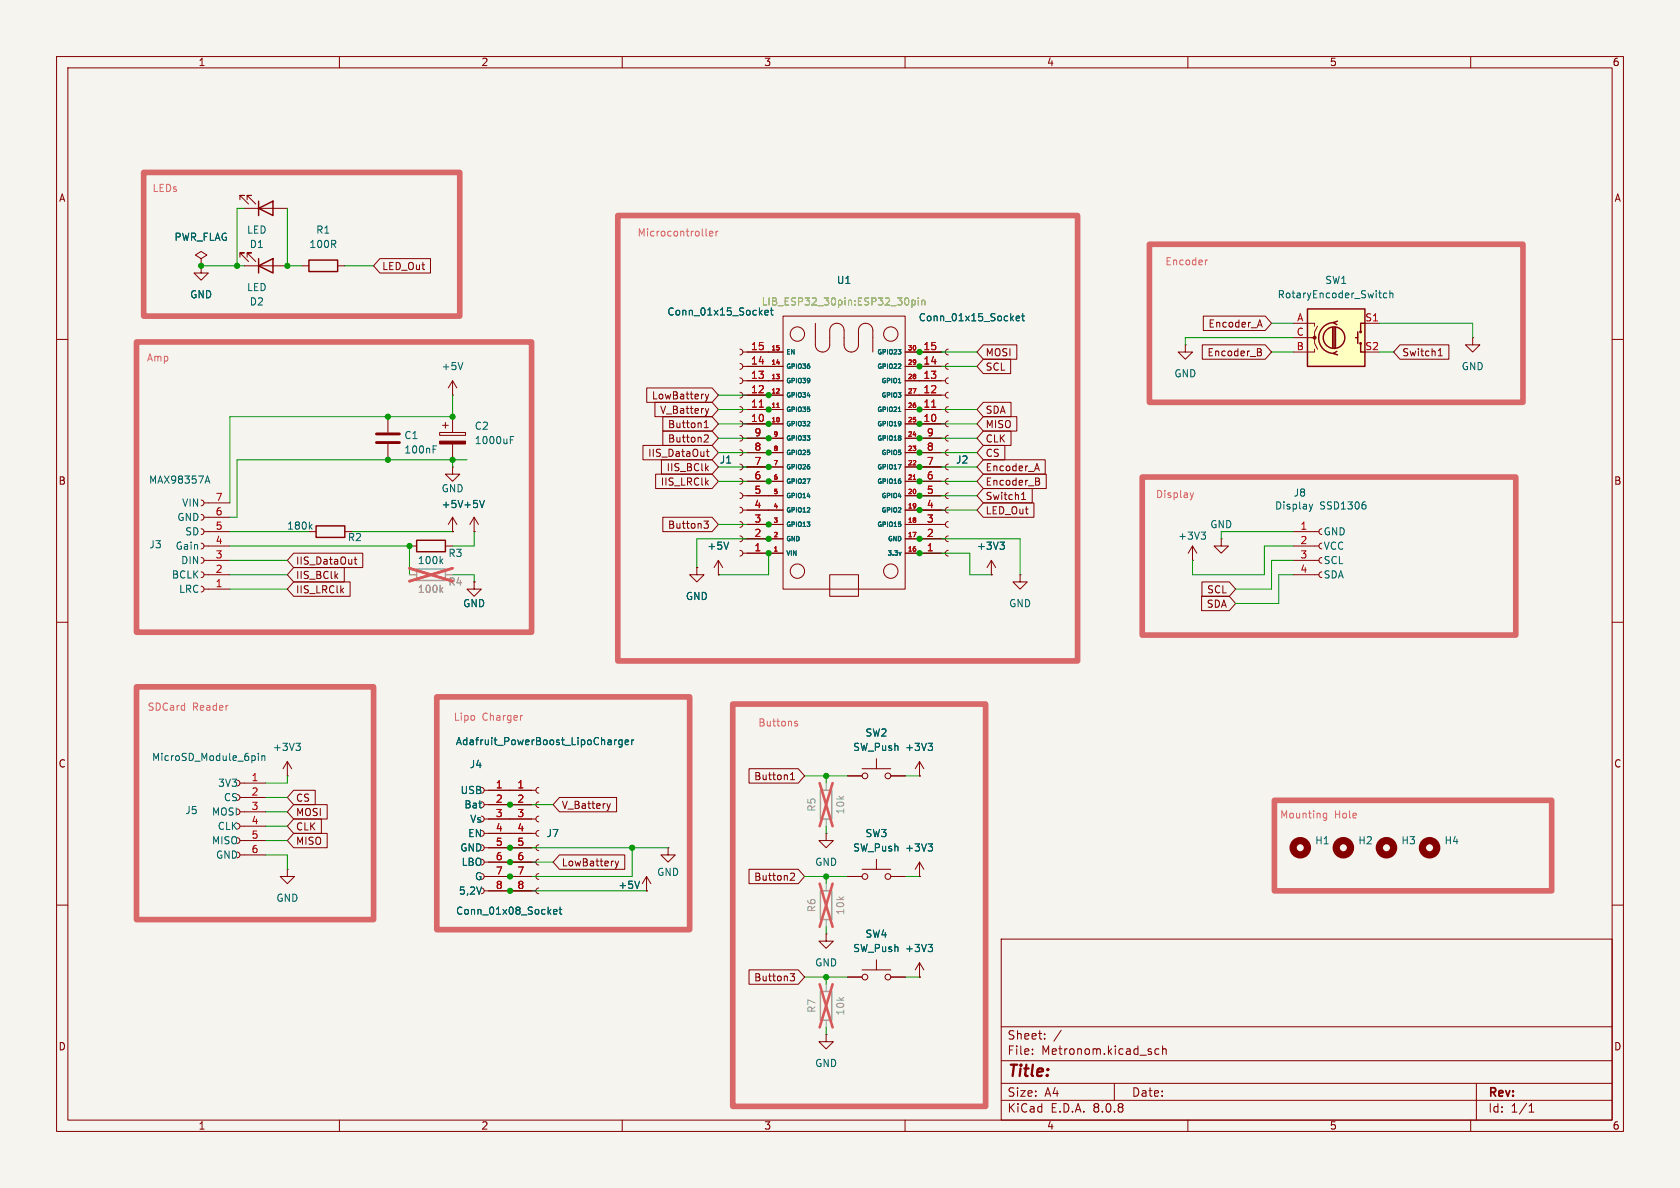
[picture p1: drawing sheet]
<svg xmlns="http://www.w3.org/2000/svg" width="297mm" height="210mm" viewBox="0 0 297 210" stroke-linecap="round" stroke-linejoin="round" font-family="sans-serif">
<path d="M0 0h297v210h-297z" fill="#f5f4ef" stroke="#f5f4ef" stroke-width=".18"/>
<g fill="none" stroke="#840000" stroke-width=".18">
<path d="M10 10h277v190h-277zM12 12h273v186h-273zM60 10v2M110 10v2M160 10v2M210 10v2M260 10v2M260.3 59.7v1.3h1.3l-1.3 1.2-1.2-1.2h1.2M260.3 59.7h.1M10 60h2M209.5 61v1.2h1.3l-1.3 1.3-1.2-1.3h1.2M209.5 61h.1"/>
<path d="M285 60h2M210.8 99.1h.1M210.8 96.5l-.7 1.3M210.8 96.5v2.6M210.8 96.5l.8 1.3M215.9 95.3v1.2h1.3l-1.3 1.3-1.3-1.3h1.3M215.9 95.3h.1M228.6 99.1h4.6M228.6 96.5h4.6M228.6 94h4.6M233.7 98.6l-.4 .1-.1 .4 .1 .3 .4 .2M233.7 96l-.4 .2-.1 .3 .1 .4 .4 .1"/>
<path d="M233.7 93.5l-.4 .1-.1 .4 .1 .3 .4 .2M10 110h2M180.3 101.6v1.3h1.3l-1.3 1.2-1.2-1.2h1.2M180.3 101.6h.1M228.6 101.6h4.6M233.7 101.1l-.4 .1-.1 .4 .1 .4 .4 .1M285 110h2M41.9 137.9l.4 .2 .1 .3-.1 .4-.4 .1M42.4 138.4h4.6M50.8 137.2h.1M50.8 134.6l-.8 1.3M50.8 134.6v2.6"/>
<path d="M50.8 134.6l.8 1.3M41.9 143l.4 .2 .1 .3-.1 .4-.4 .1M42.4 151.1h4.6M42.4 148.6h4.6M42.4 146.1h4.6M42.4 143.5h4.6M42.4 141h4.6M50.8 153.7v1.2h1.3l-1.3 1.3-1.3-1.3h1.3M50.8 153.7h.1M10 160h2M177 166h108v32h-108zM285 160h2"/>
<path d="M60 198v2M110 198v2M160 198v2M177 194.5h108M177 191.5h108M177 187.5h108M177 181.5h108M182.5 186.3v.1M182.5 185.5v.1M184.7 183.6v.1M184.7 182.8v.1M187.6 182.1l-1.3 2"/>
<path d="M197 191.5v3M204.9 185.5l-.4-.1-.3 .3v.4l.1 .2h.6M205.5 185.5l.2-.1 .4 .1 .1 .9M205.5 184.9v1.5M210 198v2M260 198v2M261 191.5v6.5M270.3 196.6h.9M270.3 195.5l.4-.4v1.5"/>
</g>
<path d="M145 139.7h2.1v5.1h-2.1z" fill="none" stroke="#9c9b98" stroke-width=".25"/>
<path d="M146 138.4v1.3M146 144.8v1.3" fill="none" stroke="#9c9b98" stroke-width=".18"/>
<path d="M144.9 138.4l2.3 7.7M147.2 138.4l-2.3 7.7" fill="none" stroke="#e65255" stroke-width=".46"/>
<path d="M212.3 94.1h.8l-.4 .4M212.9 94.5l.2 .3v.3l-.2 .2M231.5 89.1l.3 .9M231.8 90l-.2 .3M232.1 89.1l-.3 .9M241.4 89.3l.1 .1-.1 .5M45.7 133.2v.1M45.7 133.6v.8M46.3 133.6v.8M46.3 133.7l.2-.1 .3 .1v.7M52.3 131.4h.8l-.4 .5M52.9 131.9l.2 .2v.3l-.2 .3" fill="none" stroke="#006464" stroke-width=".18"/>
<path d="M231.1 54.6h10.2v10.2h-10.2z" fill="#ffffc2"/>
<g fill="none" stroke="#840000" stroke-width=".25">
<path d="M45.7 36.8l2.6-1.2v2.5zM45.7 35.6v2.5M45.7 47l2.6-1.3v2.6zM45.7 45.7v2.6M54.6 46h5.1v2h-5.1zM231.1 54.6h10.2v10.2h-10.2zM235.6 57.9v3.6M235.8 57a2.73 2.73 0 0 0-2.7 2.7 2.73 2.73 0 0 0 2.7 2.8M235.8 57.9v3.6M236.1 57.9v3.6M236.5 56.8l-.8 .2 .6 .4M239.6 59.7h.4"/>
<path d="M240 58.7v2M241.3 57.2h-.8v1.5M236.3 62.1l-.6 .4 .8 .2M240.5 60.7v1.5h.8M55.9 93h5.1v2h-5.1zM73.7 95.5h5v2h-5z"/>
<circle cx="235.8" cy="59.7" r="1.9"/>
<circle cx="240.5" cy="58.7" r=".13"/>
<circle cx="240.5" cy="60.7" r=".13"/>
</g>
<g fill="#840000" stroke="#840000" stroke-width=".18">
<path d="M77.7 78h4.6v.5h-4.6z"/>
<circle cx="232.4" cy="59.7" r=".25"/>
</g>
<g fill="none" stroke="#840000" stroke-width=".18">
<path d="M42.4 35.3v-.8h.8h-.8l1.5 1.6M43.2 36.8h7.6M43.7 35.3v-.8h.7h-.7l1.5 1.6M35.6 45.7l1-.6-1-.6-1.1 .6 1.1 .6v1.3M35.6 47h.1M35.6 47v1.3h1.2l-1.2 1.2-1.3-1.2h1.3M42.4 45.5v-.8h.8h-.8l1.5 1.5M43.2 47h7.6M43.7 45.5v-.8h.7h-.7l1.5 1.5M53.3 47h1.3M59.7 47h1.3M67.2 45.7h8.9v2.6h-8.9l-1.2-1.3z"/>
<path d="M138.4 55.9h21.6v48.2h-21.6zM144.1 57.2v3.8a1.27 1.27 0 0 0 1.3 1.2 1.27 1.27 0 0 0 1.3-1.2M147.9 57.1a1.28 1.28 0 0 0-1.2 1.3v2.6M148 57.1a1.27 1.27 0 0 1 1.2 1.3v2.6a1.27 1.27 0 0 0 1.3 1.2 1.27 1.27 0 0 0 1.3-1.2M153 57.1a1.28 1.28 0 0 0-1.2 1.3v2.6M153 57.1a1.27 1.27 0 0 1 1.3 1.3v3.8M212.7 55.9h11l1.1 1.3-1.1 1.2h-11zM222.4 57.5h.6M222.7 56.6l.4 1.2M228.6 57.2h3.8v.5M228.6 59.7h3.8v1l.5 1M232.9 57.7l-.5 1v1h-.5"/>
<path d="M241.3 57.2h2.5M68.6 73.7v2.8M68.6 78.5v2.8M77.7 76.5h4.6v.5h-4.6zM78.2 75.2h1M78.7 74.7v1M80 69.9h.1M80 67.3v2.6M80 73.7v2.8M80 78.5v2.8M80 67.3l-.8 1.3M80 67.3l.8 1.3"/>
<path d="M113.7 78.7h12.2l1.1 1.3-1.1 1.3h-12.2zM114.3 68.6h11.6l1.1 1.3-1.1 1.2h-11.6zM115.8 71.1h10.1l1.1 1.3-1.1 1.3h-10.1zM117.2 73.7h8.7l1.1 1.2-1.1 1.3h-8.7zM117.2 76.2h8.7l1.1 1.3-1.1 1.2h-8.7zM124.5 75.6h.7M124.5 74.7l.4-.4v1.3M124.6 76.9h.4l.2 .3-.8 .9h.8M124.7 72.2l.3 .9M124.7 69.7l.3 .8M124.9 79.8h.4M125 73.1l-.1 .3"/>
<path d="M125 70.5l-.3 .4M125 79.4v1.1l.3 .2M125.3 72.2l-.3 .9M125.3 69.7l-.3 .8M130.8 61.7l.4 .2 .1 .3-.1 .4-.4 .1M130.8 64.3l.4 .1 .1 .4-.1 .3-.4 .2M130.8 66.8l.4 .2 .1 .3-.1 .4-.4 .1M130.8 69.3l.4 .2 .1 .4-.1 .3-.4 .2M130.8 71.9l.4 .1 .1 .4-.1 .3-.4 .2M130.8 74.4l.4 .2 .1 .3-.1 .4-.4 .1M130.8 77l.4 .1 .1 .4-.1 .3-.4 .2M130.8 79.5l.4 .2 .1 .3-.1 .4-.4 .1"/>
<path d="M131.3 62.2h7.1M131.3 64.8h7.1M131.3 67.3h7.1M131.3 69.9h7.1M131.3 72.4h7.1M131.3 74.9h7.1M131.3 77.5h7.1M160 62.2h7.1M160 64.8h7.1M160 67.3h7.1M160 69.9h7.1M160 72.4h7.1"/>
<path d="M160 74.9h7.1M160 77.5h7.1M167.6 61.7l-.3 .2-.2 .3 .2 .4 .3 .1M167.6 64.3l-.3 .1-.2 .4 .2 .3 .3 .2M167.6 66.8l-.3 .2-.2 .3 .2 .4 .3 .1M167.6 69.3l-.3 .2-.2 .4 .2 .3 .3 .2M167.6 71.9l-.3 .1-.2 .4 .2 .3 .3 .2M167.6 74.4l-.3 .2-.2 .3 .2 .4 .3 .1M167.6 77l-.3 .1-.2 .4 .2 .3 .3 .2M167.6 79.5l-.3 .2-.2 .3 .2 .4 .3 .1M173.8 63.5h4.9v2.5h-4.9l-1.1-1.2zM173.8 71.1h4.9v2.6h-4.9l-1.1-1.3z"/>
<path d="M173.8 61h6v2.5h-6l-1.1-1.3zM173.8 78.7h3.8v2.6h-3.8l-1.1-1.3zM173.8 76.2h4.9v2.5h-4.9l-1.1-1.2zM173.8 73.7h6v2.5h-6l-1.1-1.3zM212.5 61h11.2l1.1 1.2-1.1 1.3h-11.2zM222.3 62.2h.4M222.3 61.6l.6 .2 .1 .2-.3 .2M222.7 62.2l.3 .3v.3l-.7 .1M232.4 61.7v.5h-3.8M247.5 61h8.6v2.5h-8.6l-1.1-1.3zM254.3 62.9h.7M254.3 62l.3-.4v1.3"/>
<path d="M35.6 88.4l.3 .1 .2 .4-.2 .4-.3 .1M35.6 90.9l.3 .2 .2 .3-.2 .4-.3 .1M35.6 93.5l.3 .1 .2 .4-.2 .3-.3 .2M35.6 96l.3 .2 .2 .3-.2 .4-.3 .1M35.6 98.6l.3 .1 .2 .4-.2 .3-.3 .2M36.1 88.9h4.5M36.1 91.4h4.5M36.1 94h4.5M36.1 96.5h4.5M36.1 99.1h4.5M51.9 97.8h12.2v2.5h-12.2l-1.1-1.2zM54.6 94h1.3"/>
<path d="M62.6 98.9h.5M62.8 98.5v1l.3 .2M72.4 96.5h1.3M78.7 96.5h1.3M80 82.6v1.2h1.3l-1.3 1.3-1.3-1.3h1.3M80 82.6h.1M80 94h.1M80 91.4v2.6M80 91.4l-.8 1.3M80 91.4l.8 1.3M83.8 94h.1M83.8 91.4l-.7 1.3"/>
<path d="M83.8 91.4v2.6M83.8 91.4l.8 1.3M115.9 83.8h10l1.1 1.3-1.1 1.3h-10zM116.9 81.3h9l1.1 1.3-1.1 1.2h-9zM117.2 91.4h8.7l1.1 1.3-1.1 1.3h-8.7zM124.4 92.1h.8l-.4 .5 .4 .1v.4l-.2 .3h-.4M127 99.1l-.8 1.2M127 99.1v2.5M127 99.1l.8 1.2M130.8 82l.4 .2 .1 .4-.1 .3-.4 .2M130.8 84.6l.4 .1 .1 .4-.1 .3-.4 .2M130.8 87.1l.4 .2 .1 .3-.1 .4-.4 .1"/>
<path d="M130.8 89.7l.4 .1 .1 .4-.1 .3-.4 .2M130.8 92.2l.4 .2 .1 .3-.1 .4-.4 .1M130.8 94.7l.4 .2 .1 .4-.1 .3-.4 .2M130.8 97.3l.4 .1 .1 .4-.1 .3-.4 .2M131.3 80h7.1M131.3 82.6h7.1M131.3 85.1h7.1M131.3 87.6h7.1M131.3 90.2h7.1M131.3 92.7h7.1M131.3 95.3h7.1M131.3 97.8h7.1"/>
<path d="M160 80h7.1M160 82.6h7.1M160 85.1h7.1M160 87.6h7.1M160 90.2h7.1M160 92.7h7.1M160 95.3h7.1M160 97.8h7.1M167.6 82l-.3 .2-.2 .4 .2 .3 .3 .2M167.6 84.6l-.3 .1-.2 .4 .2 .3 .3 .2M167.6 87.1l-.3 .2-.2 .3 .2 .4 .3 .1M167.6 89.7l-.3 .1-.2 .4 .2 .3 .3 .2"/>
<path d="M167.6 92.2l-.3 .2-.2 .3 .2 .4 .3 .1M167.6 94.7l-.3 .2-.2 .4 .2 .3 .3 .2M167.6 97.3l-.3 .1-.2 .4 .2 .3 .3 .2M173.8 83.8h11.2v2.6h-11.2l-1.1-1.3zM173.8 86.4h8.7v2.5h-8.7l-1.1-1.3zM173.8 88.9h9v2.5h-9l-1.1-1.2zM173.8 81.3h11v2.5h-11l-1.1-1.2zM175.3 99.1l-.8 1.2M175.3 99.1v2.5M175.3 99.1l.7 1.2M180.6 88.3h.7M180.6 87.4l.4-.4v1.3"/>
<path d="M183 82.9h.6M183.1 85.1h.4M183.1 84.5l.6 .1v.3l-.2 .2M183.3 82l.4 1.2M183.5 85.1l.3 .2-.1 .3-.6 .2M35.6 101.1l.3 .1 .2 .4-.2 .4-.3 .1M35.6 103.6l.3 .2 .2 .3-.2 .4-.3 .1M36.1 101.6h4.5M36.1 104.1h4.5M51.9 102.9h10v2.5h-10l-1.1-1.3zM51.9 100.3h9v2.6h-9l-1.1-1.3zM83.8 102.9v1.2h1.3l-1.3 1.3-1.3-1.3h1.3"/>
<path d="M83.8 102.9h.1M123.2 100.3v1.3h1.3l-1.3 1.3-1.3-1.3h1.3M123.2 100.3h.1M127 101.6h.1M146.7 101.6h5.1v3.8h-5.1zM175.3 101.6h.1M212.4 105.4h4.9l1.1 1.3-1.1 1.3h-4.9zM212.5 102.9h4.8l1.1 1.2-1.1 1.3h-4.8zM51.9 139.7h3.8v2.5h-3.8l-1.1-1.2zM85.1 139.2l.3 .1 .2 .4-.2 .4-.3 .1M85.6 139.7h9.1M95.2 139.2l-.3 .1-.2 .4 .2 .4 .3 .1"/>
<path d="M132.4 135.9h8.7l1.1 1.3-1.1 1.2h-8.7zM139.7 137.8h.8M139.7 136.9l.4-.3v1.2M149.9 137.2h2.5M152.4 135.9h5.1M154.9 134.1v1.8M157.5 137.2h2.5M162.6 137.2h.1M162.6 134.6v2.6M162.6 134.6l-.8 1.3M162.6 134.6l.7 1.3M51.9 144.8h4.9v2.5h-4.9l-1.1-1.2z"/>
<path d="M51.9 147.3h5.9v2.6h-5.9l-1.1-1.3zM51.9 142.2h5.9v2.6h-5.9l-1.1-1.3zM85.1 157l.3 .1 .2 .4-.2 .3-.3 .2M85.1 141.7l.3 .2 .2 .3-.2 .4-.3 .1M85.6 154.9h9.1M85.6 157.5h9.1M85.6 152.4h9.1M85.6 149.9h9.1M85.6 147.3h9.1M85.6 144.8h9.1M85.6 142.2h9.1M95.2 157l-.3 .1-.2 .4 .2 .3 .3 .2"/>
<path d="M95.2 154.4l-.3 .2-.2 .3 .2 .4 .3 .1M95.2 151.9l-.3 .1-.2 .4 .2 .4 .3 .1M95.2 149.4l-.3 .1-.2 .4 .2 .3 .3 .2M95.2 146.8l-.3 .2-.2 .3 .2 .4 .3 .1M95.2 144.3l-.3 .1-.2 .4 .2 .3 .3 .2M95.2 141.7l-.3 .2-.2 .3 .2 .4 .3 .1M98.9 141h10.1v2.5h-10.1l-1.1-1.3zM98.9 151.1h11.6v2.6h-11.6l-1.1-1.3zM107.3 142.1l.3 .8M107.6 142.9l-.1 .3M107.9 142.1l-.3 .8M108.8 152.2l.3 .9"/>
<path d="M109.1 153.1l-.3 .4M109.4 152.2l-.3 .9M114.3 157.5h.1M114.3 154.9l-.8 1.3M114.3 154.9v2.6M114.3 154.9l.8 1.3M118.1 149.9v1.2h1.3l-1.3 1.3-1.3-1.3h1.3M118.1 149.9h.1M132.4 153.7h8.7l1.1 1.2-1.1 1.3h-8.7zM139.8 154.4l.4-.1 .3 .4-.8 .9h.8M146 147.3v1.3h1.3l-1.3 1.3-1.2-1.3h1.2M146 147.3h.1"/>
<path d="M149.9 154.9h2.5M152.4 153.7h5.1M154.9 151.9v1.8M157.5 154.9h2.5M162.6 154.9h.1M162.6 152.4l-.8 1.3M162.6 152.4v2.5M162.6 152.4l.7 1.3M132.4 171.4h8.7l1.1 1.3-1.1 1.3h-8.7zM139.7 172.1h.8l-.5 .5 .4 .1 .1 .4-.3 .3h-.3M146 165.1v1.3h1.3l-1.3 1.2-1.2-1.2h1.2M146 165.1h.1"/>
<path d="M149.9 172.7h2.5M152.4 171.5h5.1M154.9 169.7v1.8M157.5 172.7h2.5M162.6 172.7h.1M162.6 170.2v2.5M162.6 170.2l-.8 1.3M162.6 170.2l.7 1.3M146 182.9v1.3h1.3l-1.3 1.2-1.2-1.2h1.2M146 182.9h.1"/>
<circle cx="141" cy="59.1" r="1.27"/>
<circle cx="157.5" cy="59.1" r="1.27"/>
<circle cx="141" cy="101" r="1.27"/>
<circle cx="157.5" cy="101" r="1.27"/>
<circle cx="152.9" cy="137.2" r=".51"/>
<circle cx="157" cy="137.2" r=".51"/>
<circle cx="152.9" cy="154.9" r=".51"/>
<circle cx="157" cy="154.9" r=".51"/>
<circle cx="152.9" cy="172.7" r=".51"/>
<circle cx="157" cy="172.7" r=".51"/>
</g>
<g fill="none" stroke="#006464" stroke-width=".18">
<path d="M135.2 55l.1 .6h.5M135.8 55.2l-.6 .1M136.4 54.4v1.1l.3 .2M179.7 56.3l.6-.1-.1-.3h-.4l-.1 .1v.7h.5M180.6 55.9h.5M180.8 55.4v1.1l.3 .2M245.2 51.9l-.4-.1-.2 .2 .1 .6h.5M245.7 51.9l.2-.1 .3 .1 .1 .7M245.7 51.4v1.2M76.6 79.4h.4M76.6 78.8h.6M81.8 64.1l-.4 1.2"/>
<path d="M90.2 77.8h.4M90.2 77.2h.6M158.8 65.1h.5M158.8 61.8h.5l-.3 .3M158.8 72.7h.5M158.8 67.7h.5M159.2 62.2v.3M159.2 64.4v.3M159.2 74.6v.5M159.2 77.1v.2M159.2 77.5v.3M159.3 74.8l-.1 .1"/>
<path d="M36.4 85.1h.6M36.7 84.1l.4 1.3M54.8 93.1l.4 .4M55.2 92.7l-.5 .5M77.9 99.2l.4 .4M78.3 98.8l-.5 .5M85.6 88.5l-.4 1.2M128.8 95.8l-.4 1.3M158.8 82.1h.5l-.3 .8M159.2 92.7v.3M159.2 85v.4M159.3 97.6l-.2 .5"/>
<path d="M176.8 95.8h.8l-.5 .5M177.3 96.3l.3 .3v.3l-.3 .2M108.6 130.8v.8M109 130.8l-.4 .2M110 130.9l-.4-.1-.2 .2 .1 .6h.5M110 130.8v1l-.3 .3-.3-.1M110.5 131.2l.6-.1v-.2l-.4-.1-.2 .2 .1 .6h.5M111.7 130.8v.8M112 130.8l-.3 .2M164.1 131.4h.8l-.5 .5M164.6 131.9l.3 .2v.3l-.3 .3M113.1 155.8l-.5 1.2"/>
<path d="M164.1 149.2h.8l-.5 .5M164.6 149.7l.3 .2v.3l-.3 .2M97.9 161.2l.6-.1-.1-.3h-.4l-.1 .2v.6h.5M98.8 160.8h.5M99 160.3v1.1l.3 .2M164.1 166.9h.8l-.5 .5M164.6 167.4l.3 .3v.3l-.3 .2"/>
</g>
<path d="M134.2 72h.8M137.3 72h.5M164.7 72h.7M161.4 84.7h.5" fill="none" stroke="#a90000" stroke-width=".18"/>
<path d="M73.7 100.6h5v2h-5zM145 157.5h2.1v5.1h-2.1zM145 175.3h2.1v5h-2.1z" fill="none" stroke="#9c9b98" stroke-width=".25"/>
<path d="M72.4 101.6h1.3M78.7 101.6h1.3M146 156.2v1.3M146 162.6v1.2M146 174v1.3M146 180.3v1.3" fill="none" stroke="#9c9b98" stroke-width=".18"/>
<path d="M72.4 100.5l7.6 2.2M80 100.5l-7.6 2.2M144.9 156.2l2.3 7.6M147.2 156.2l-2.3 7.6M144.9 174l2.3 7.6M147.2 174l-2.3 7.6" fill="none" stroke="#e65255" stroke-width=".46"/>
<path d="M77.9 104.2l.4 .5M78.3 103.9l-.5 .5" fill="none" stroke="#939391" stroke-width=".18"/>
<g fill="none" stroke="#840000" stroke-width="1.3">
<circle cx="229.9" cy="149.9" r="1.27"/>
<circle cx="237.5" cy="149.9" r="1.27"/>
<circle cx="245.1" cy="149.9" r="1.27"/>
<circle cx="252.7" cy="149.9" r="1.27"/>
</g>
<path d="M66.5 78.2h4.1M66.5 76.7h4.1" fill="none" stroke="#840000" stroke-width=".51"/>
<path d="M161.2 53.1v1.2M161.2 53.1h.4l.2 .2-.1 .6h-.5M162.3 52.6v.2M162.3 53.1v.8M163 53.2l.1-.1h.3l.1 .8M163 53.1v.8" fill="none" stroke="#c2c200" stroke-width=".18"/>
<g fill="none" stroke="#d96868" stroke-width=".18">
<path d="M124.8 41.5l.2 .2M125.4 41.3l.6-.1v-.3h-.4l-.2 .2 .1 .6h.5M126.6 40.9v.8M126.9 40.9l-.3 .2M213.5 46l-.4 .2M210.4 87.1l.3 .9M210.7 88l-.1 .3M211 87.1l-.3 .9M92.4 126.5h-.3M140.5 127.7l.5 .4-.2 .2h-.3M141 127.6l-.3-.1-.2 .2M234 144.5l.2 .1 .3-.1"/>
<path d="M234.5 143.8v1l-.2 .2h-.3M234.5 143.8h-.3l-.2 .1"/>
</g>
<path d="M25.4 30.5h55.9v25.4h-55.9zM109.2 38.1h81.3v78.7h-81.3zM203.2 43.2h66v27.9h-66zM24.1 60.5h69.9v51.3h-69.9zM201.9 84.3h66.1v28h-66.1zM24.1 121.4h41.9v41.2h-41.9zM77.2 123.2h44.7v41.1h-44.7zM129.5 124.5h44.7v71.1h-44.7zM225.3 141.5h49v16h-49z" fill="none" stroke="#d96868" stroke-width="1"/>
<g fill="none" stroke="#009600" stroke-width=".18">
<path d="M43.2 36.8h-1.3v10.2M50.8 36.8v10.2h2.5M35.6 47h7.6M61 47h5M224.8 57.2h3.8M228.6 59.7h-19.1v1.3M243.8 57.2h16.5v2.5M80 69.9v3.8h-39.4v15.2M127 74.9h8.9M127 72.4h8.9M127 69.9h8.9M127 77.5h8.9"/>
<path d="M162.6 62.2h10.1M162.6 64.8h10.1M162.6 74.9h10.1M162.6 72.4h10.1M162.6 77.5h10.1M224.8 62.2h3.8M243.8 62.2h2.6M40.6 94h14M40.6 96.5h31.8v5.1M40.6 99.1h10.2M62.2 94h17.8M80 81.3v1.3"/>
<path d="M82.5 81.3h-40.6v10.1h-1.3M83.8 94v2.5h-3.8M127 82.6h8.9M127 85.1h8.9M127 92.7h8.9M127 80h8.9M135.9 95.3h-12.7v5M135.9 97.8v3.8h-8.9M162.6 95.3h17.7v6.3M162.6 82.6h10.1M162.6 97.8h8.8v3.8h3.9M162.6 85.1h10.1"/>
<path d="M162.6 80h10.1M162.6 90.2h10.1M162.6 87.6h10.1M228.6 94h-12.7v1.3M228.6 96.5h-5.1v5.1h-12.7v-2.5M228.6 99.1h-3.8v5h-6.4M40.6 101.6h10.2M40.6 104.1h10.2M80 101.6h3.8v1.3M228.6 101.6h-2.5v5.1h-7.7M50.8 137.2v1.2h-3.8M142.2 137.2h7.7"/>
<path d="M146 137.2v1.2M160 137.2h2.6M47 148.6h3.8M47 151.1h3.8v2.6M47 143.5h3.8M47 141h3.8M47 146.1h3.8M90.2 142.2h7.6M90.2 152.4h7.6M90.2 157.5h24.1M90.2 149.9h27.9M111.8 149.9v5h-21.6"/>
<path d="M142.2 154.9h7.7M146 146.1v1.2M146 154.9v1.3M160 154.9h2.6M142.2 172.7h7.7M146 163.8v1.3M146 172.7v1.3M160 172.7h2.6M146 181.6v1.3"/>
</g>
<g fill="#009600" stroke="#009600" stroke-width=".18">
<circle cx="72.4" cy="96.5" r=".46"/>
<circle cx="111.8" cy="149.9" r=".46"/>
<circle cx="90.2" cy="142.2" r=".46"/>
<circle cx="90.2" cy="154.9" r=".46"/>
<circle cx="90.2" cy="149.9" r=".46"/>
<circle cx="90.2" cy="152.4" r=".46"/>
<circle cx="90.2" cy="157.5" r=".46"/>
<circle cx="135.9" cy="97.8" r=".46"/>
<circle cx="146" cy="137.2" r=".46"/>
<circle cx="135.9" cy="77.5" r=".46"/>
<circle cx="135.9" cy="85.1" r=".46"/>
<circle cx="135.9" cy="82.6" r=".46"/>
<circle cx="135.9" cy="72.4" r=".46"/>
<circle cx="135.9" cy="74.9" r=".46"/>
<circle cx="135.9" cy="69.9" r=".46"/>
<circle cx="68.6" cy="81.3" r=".46"/>
<circle cx="80" cy="81.3" r=".46"/>
<circle cx="80" cy="73.7" r=".46"/>
<circle cx="68.6" cy="73.7" r=".46"/>
<circle cx="50.8" cy="47" r=".46"/>
<circle cx="41.9" cy="47" r=".46"/>
<circle cx="35.6" cy="47" r=".46"/>
<circle cx="162.6" cy="72.4" r=".46"/>
<circle cx="162.6" cy="64.8" r=".46"/>
<circle cx="162.6" cy="74.9" r=".46"/>
<circle cx="162.6" cy="82.6" r=".46"/>
<circle cx="162.6" cy="77.5" r=".46"/>
<circle cx="162.6" cy="80" r=".46"/>
<circle cx="162.6" cy="85.1" r=".46"/>
<circle cx="162.6" cy="62.2" r=".46"/>
<circle cx="146" cy="172.7" r=".46"/>
<circle cx="146" cy="154.9" r=".46"/>
<circle cx="135.9" cy="92.7" r=".46"/>
<circle cx="135.9" cy="95.3" r=".46"/>
<circle cx="135.9" cy="80" r=".46"/>
<circle cx="162.6" cy="90.2" r=".46"/>
<circle cx="162.6" cy="87.6" r=".46"/>
<circle cx="162.6" cy="97.8" r=".46"/>
<circle cx="162.6" cy="95.3" r=".46"/>
</g>
<text font-size="2.8" fill="#840000" x="178" y="190.9">Title:</text>
<g font-size="2.1" fill="#840000">
<text x="178" y="184">Sheet:</text>
<text x="178" y="186.7">File:</text>
<text x="184.1" y="186.7">Metronom.kicad_sch</text>
<text x="178" y="196.9">KiCad</text>
<text x="178" y="194.1">Size:</text>
<text x="184.7" y="194.1">A4</text>
<text x="185.7" y="196.9">E.D.A.</text>
<text x="193.3" y="196.9">8.0.8</text>
<text x="200" y="194.1">Date:</text>
<text x="263" y="194.3">Rev:</text>
<text x="263" y="196.9">Id:</text>
<text x="267.1" y="196.9">1/1</text>
</g>
<g font-size="1.8" fill="#840000">
<text x="35" y="11.9">1</text>
<text x="85" y="11.9">2</text>
<text x="135" y="11.9">3</text>
<text x="185" y="11.9">4</text>
<text x="235" y="11.9">5</text>
<text x="285" y="11.9">6</text>
<text x="10.3" y="35.9">A</text>
<text x="285.3" y="35.9">A</text>
<text x="67.5" y="47.9">LED_Out</text>
<text x="213.5" y="58.1">Encoder_A</text>
<text x="174.1" y="65.7">SCL</text>
<text x="174.1" y="63.2">MOSI</text>
<text x="213.4" y="63.2">Encoder_B</text>
<text x="247.8" y="63.2">Switch1</text>
<text x="115.1" y="70.8">LowBattery</text>
<text x="116.6" y="73.3">V_Battery</text>
<text x="118" y="75.9">Button1</text>
<text x="174.1" y="73.3">SDA</text>
<text x="174.1" y="75.9">MISO</text>
<text x="114.5" y="81">IIS_DataOut</text>
<text x="117.7" y="83.5">IIS_BClk</text>
<text x="118" y="78.4">Button2</text>
<text x="174.1" y="83.5">Encoder_A</text>
<text x="174.1" y="81">CS</text>
<text x="174.1" y="78.4">CLK</text>
<text x="10.3" y="85.9">B</text>
<text x="116.7" y="86">IIS_LRClk</text>
<text x="174.1" y="86">Encoder_B</text>
<text x="174.1" y="88.6">Switch1</text>
<text x="285.3" y="85.9">B</text>
<text x="118" y="93.7">Button3</text>
<text x="174.1" y="91.1">LED_Out</text>
<text x="52.2" y="100">IIS_DataOut</text>
<text x="52.2" y="105.1">IIS_LRClk</text>
<text x="52.2" y="102.6">IIS_BClk</text>
<text x="213.2" y="107.6">SDA</text>
<text x="213.3" y="105.1">SCL</text>
<text x="10.3" y="135.9">C</text>
<text x="285.3" y="135.9">C</text>
<text x="52.2" y="141.9">CS</text>
<text x="99.2" y="143.2">V_Battery</text>
<text x="133.2" y="138.1">Button1</text>
<text x="52.2" y="147">CLK</text>
<text x="52.2" y="149.5">MISO</text>
<text x="52.2" y="144.5">MOSI</text>
<text x="99.2" y="153.4">LowBattery</text>
<text x="133.2" y="155.9">Button2</text>
<text x="133.2" y="173.7">Button3</text>
<text x="10.3" y="185.9">D</text>
<text x="285.3" y="185.9">D</text>
<text x="35" y="199.9">1</text>
<text x="85" y="199.9">2</text>
<text x="135" y="199.9">3</text>
<text x="185" y="199.9">4</text>
<text x="235" y="199.9">5</text>
<text x="285" y="199.9">6</text>
</g>
<g font-size="1.8" fill="#d96868">
<text x="26.9" y="34.1">LEDs</text>
<text x="112.6" y="42">Microcontroller</text>
<text x="205.9" y="47.1">Encoder</text>
<text x="25.9" y="64.1">Amp</text>
<text x="204.3" y="88.2">Display</text>
<text x="26" y="125.8">SDCard</text>
<text x="34" y="125.8">Reader</text>
<text x="80.1" y="127.6">Lipo</text>
<text x="85.2" y="127.6">Charger</text>
<text x="134" y="128.6">Buttons</text>
<text x="226.2" y="144.9">Mounting</text>
<text x="235.9" y="144.9">Hole</text>
</g>
<g font-size="1.8" fill="#006464">
<text x="43.6" y="41.5">LED</text>
<text x="55.8" y="41.5">R1</text>
<text x="30.7" y="42.8">PWR_FLAG</text>
<text x="44.1" y="44">D1</text>
<text x="54.6" y="44">100R</text>
<text x="33.5" y="52.9">GND</text>
<text x="43.6" y="51.7">LED</text>
<text x="147.9" y="50.4">U1</text>
<text x="225.8" y="52.9">RotaryEncoder_Switch</text>
<text x="234.2" y="50.4">SW1</text>
<text x="44.1" y="54.2">D2</text>
<text x="117.9" y="56">Conn_01x15_Socket</text>
<text x="162.3" y="57">Conn_01x15_Socket</text>
<text x="78" y="65.6">+5V</text>
<text x="258.3" y="65.6">GND</text>
<text x="207.5" y="66.9">GND</text>
<text x="71.4" y="77.8">C1</text>
<text x="83.8" y="76.2">C2</text>
<text x="71.4" y="80.4">100nF</text>
<text x="83.8" y="78.7">1000uF</text>
<text x="127.2" y="82.1">J1</text>
<text x="168.9" y="82.1">J2</text>
<text x="26.2" y="85.7">MAX98357A</text>
<text x="32.1" y="89.8">VIN</text>
<text x="78" y="87.2">GND</text>
<text x="228.6" y="88">J8</text>
<text x="31.3" y="92.3">GND</text>
<text x="32.6" y="94.8">SD</text>
<text x="50.7" y="93.8">180k</text>
<text x="61.4" y="95.9">R2</text>
<text x="78" y="90">+5V +5V</text>
<text x="208.2" y="95.6">+3V3</text>
<text x="213.9" y="93.6">GND</text>
<text x="225.3" y="90.3">Display</text>
<text x="233.3" y="90.3">SSD1306</text>
<text x="233.9" y="94.8">GND</text>
<text x="26.3" y="97.1">J3</text>
<text x="31" y="97.4">Gain</text>
<text x="31.9" y="99.9">DIN</text>
<text x="73.8" y="99.9">100k</text>
<text x="79.2" y="98.7">R3</text>
<text x="125" y="97.4">+5V</text>
<text x="172.6" y="97.4">+3V3</text>
<text x="233.9" y="97.4">VCC</text>
<text x="233.9" y="99.9">SCL</text>
<text x="30.3" y="102.5">BCLK</text>
<text x="31.6" y="105">LRC</text>
<text x="81.8" y="107.5">GND</text>
<text x="121.2" y="106.3">GND</text>
<text x="178.3" y="107.5">GND</text>
<text x="233.9" y="102.5">SDA</text>
<text x="80.5" y="131.9">Adafruit_PowerBoost_LipoCharger</text>
<text x="152.9" y="130.4">SW2</text>
<text x="26.8" y="134.7">MicroSD_Module_6pin</text>
<text x="48.2" y="132.9">+3V3</text>
<text x="83" y="136">J4</text>
<text x="150.7" y="132.9">SW_Push</text>
<text x="159.9" y="132.9">+3V3</text>
<text x="38.5" y="139.3">3V3</text>
<text x="39.5" y="141.8">CS</text>
<text x="81.3" y="140.6">USB</text>
<text x="82" y="143.1">Bat</text>
<text x="32.7" y="144.1">J5</text>
<text x="37.4" y="144.4">MOSI</text>
<text x="37.4" y="149.5">MISO</text>
<text x="38.4" y="146.9">CLK</text>
<text x="82.7" y="148.2">EN</text>
<text x="83" y="145.6">Vs</text>
<text x="96.5" y="148.2">J7</text>
<text x="152.9" y="148.2">SW3</text>
<text x="232.4" y="149.5">H1</text>
<text x="240" y="149.5">H2</text>
<text x="247.7" y="149.5">H3</text>
<text x="255.3" y="149.5">H4</text>
<text x="38.1" y="152">GND</text>
<text x="81.3" y="150.7">GND</text>
<text x="81.5" y="153.3">LBO</text>
<text x="83.9" y="155.8">G</text>
<text x="116.1" y="155">GND</text>
<text x="144" y="153.3">GND</text>
<text x="150.7" y="150.7">SW_Push</text>
<text x="159.9" y="150.7">+3V3</text>
<text x="48.8" y="159.6">GND</text>
<text x="80.5" y="161.9">Conn_01x08_Socket</text>
<text x="81" y="158.3">5,2V</text>
<text x="109.2" y="157.3">+5V</text>
<text x="152.9" y="166">SW4</text>
<text x="144" y="171">GND</text>
<text x="150.7" y="168.5">SW_Push</text>
<text x="159.9" y="168.5">+3V3</text>
<text x="144" y="188.8">GND</text>
</g>
<text font-size="1.8" fill="#c2c200" x="134.5" y="54.2">LIB_ESP32_30pin:ESP32_30pin</text>
<g font-size="1.8" fill="#a90000">
<text x="229.1" y="59.4">C</text>
<text x="229.2" y="56.9">A</text>
<text x="241.3" y="56.9">S1</text>
<text x="132.7" y="64.5">14</text>
<text x="132.7" y="62">15</text>
<text x="163.2" y="64.5">14</text>
<text x="163.2" y="62">15</text>
<text x="229.1" y="62">B</text>
<text x="241.3" y="62">S2</text>
<text x="132.7" y="69.6">12</text>
<text x="132.7" y="67.1">13</text>
<text x="163.2" y="69.6">12</text>
<text x="163.2" y="67.1">13</text>
<text x="132.7" y="74.7">10</text>
<text x="132.7" y="72.1">11</text>
<text x="133.3" y="77.2">9</text>
<text x="163.2" y="74.7">10</text>
<text x="163.2" y="72.1">11</text>
<text x="163.8" y="77.2">9</text>
<text x="133.3" y="82.3">7</text>
<text x="133.3" y="79.8">8</text>
<text x="163.8" y="82.3">7</text>
<text x="163.8" y="79.8">8</text>
<text x="38" y="88.6">7</text>
<text x="133.3" y="89.9">4</text>
<text x="133.3" y="87.4">5</text>
<text x="133.3" y="84.8">6</text>
<text x="163.8" y="89.9">4</text>
<text x="163.8" y="87.4">5</text>
<text x="163.8" y="84.8">6</text>
<text x="38" y="93.7">5</text>
<text x="38" y="91.2">6</text>
<text x="133.3" y="95">2</text>
<text x="133.3" y="92.5">3</text>
<text x="163.8" y="95">2</text>
<text x="163.8" y="92.5">3</text>
<text x="229.8" y="93.7">1</text>
<text x="38" y="101.3">2</text>
<text x="38" y="98.8">3</text>
<text x="38" y="96.3">4</text>
<text x="133.3" y="97.5">1</text>
<text x="163.8" y="97.5">1</text>
<text x="229.8" y="96.3">2</text>
<text x="229.8" y="98.8">3</text>
<text x="229.8" y="101.3">4</text>
<text x="38" y="103.9">1</text>
<text x="44.4" y="138.2">1</text>
<text x="44.4" y="140.7">2</text>
<text x="44.4" y="143.3">3</text>
<text x="87.6" y="139.4">1</text>
<text x="87.6" y="142">2</text>
<text x="91.4" y="139.4">1</text>
<text x="91.4" y="142">2</text>
<text x="44.4" y="145.8">4</text>
<text x="44.4" y="148.3">5</text>
<text x="87.6" y="144.5">3</text>
<text x="87.6" y="147.1">4</text>
<text x="87.6" y="149.6">5</text>
<text x="91.4" y="144.5">3</text>
<text x="91.4" y="147.1">4</text>
<text x="91.4" y="149.6">5</text>
<text x="44.4" y="150.9">6</text>
<text x="87.6" y="152.1">6</text>
<text x="87.6" y="154.7">7</text>
<text x="91.4" y="152.1">6</text>
<text x="91.4" y="154.7">7</text>
<text x="87.6" y="157.2">8</text>
<text x="91.4" y="157.2">8</text>
</g>
<g font-size="1.8" fill="#939391">
<text x="73.8" y="105">100k</text>
<text x="79.2" y="103.7">R4</text>
<text x="144.4" y="143.6" transform="rotate(-90 144.4 143.6)">R5</text>
<text x="149.5" y="144.1" transform="rotate(-90 149.5 144.1)">10k</text>
<text x="144.4" y="161.4" transform="rotate(-90 144.4 161.4)">R6</text>
<text x="149.5" y="161.8" transform="rotate(-90 149.5 161.8)">10k</text>
<text x="144.4" y="179.1" transform="rotate(-90 144.4 179.1)">R7</text>
<text x="149.5" y="179.6" transform="rotate(-90 149.5 179.6)">10k</text>
</g>
<g font-size="1.1" fill="#a90000">
<text x="136.3" y="64.5">14</text>
<text x="136.3" y="62">15</text>
<text x="160.4" y="64.5">29</text>
<text x="160.4" y="62">30</text>
<text x="136.3" y="69.6">12</text>
<text x="136.3" y="67.1">13</text>
<text x="160.4" y="69.6">27</text>
<text x="160.4" y="67.1">28</text>
<text x="136.3" y="74.7">10</text>
<text x="136.3" y="72.1">11</text>
<text x="136.6" y="77.2">9</text>
<text x="160.4" y="77.2">24</text>
<text x="160.4" y="74.7">25</text>
<text x="160.4" y="72.1">26</text>
<text x="136.6" y="82.3">7</text>
<text x="136.6" y="79.8">8</text>
<text x="160.4" y="82.3">22</text>
<text x="160.4" y="79.8">23</text>
<text x="136.6" y="89.9">4</text>
<text x="136.6" y="87.4">5</text>
<text x="136.6" y="84.8">6</text>
<text x="160.4" y="89.9">19</text>
<text x="160.4" y="87.4">20</text>
<text x="160.4" y="84.8">21</text>
<text x="136.6" y="95">2</text>
<text x="136.6" y="92.5">3</text>
<text x="160.4" y="95">17</text>
<text x="160.4" y="92.5">18</text>
<text x="136.6" y="97.5">1</text>
<text x="160.4" y="97.5">16</text>
</g>
<g font-size="1.1" fill="#006464">
<text x="138.9" y="65.4">GPIO36</text>
<text x="138.9" y="62.9">EN</text>
<text x="154.9" y="65.4">GPIO22</text>
<text x="154.9" y="62.9">GPIO23</text>
<text x="138.9" y="70.5">GPIO34</text>
<text x="138.9" y="67.9">GPIO39</text>
<text x="155.7" y="70.5">GPIO3</text>
<text x="155.7" y="67.9">GPIO1</text>
<text x="138.9" y="75.6">GPIO32</text>
<text x="138.9" y="73">GPIO35</text>
<text x="154.9" y="75.6">GPIO19</text>
<text x="154.9" y="73">GPIO21</text>
<text x="138.9" y="83.2">GPIO26</text>
<text x="138.9" y="80.6">GPIO25</text>
<text x="138.9" y="78.1">GPIO33</text>
<text x="154.9" y="83.2">GPIO17</text>
<text x="154.9" y="78.1">GPIO18</text>
<text x="155.7" y="80.6">GPIO5</text>
<text x="138.9" y="88.3">GPIO14</text>
<text x="138.9" y="85.7">GPIO27</text>
<text x="154.9" y="85.7">GPIO16</text>
<text x="155.7" y="88.3">GPIO4</text>
<text x="138.9" y="95.9">GND</text>
<text x="138.9" y="93.3">GPIO13</text>
<text x="138.9" y="90.8">GPIO12</text>
<text x="154.9" y="93.3">GPIO15</text>
<text x="155.7" y="90.8">GPIO2</text>
<text x="156.8" y="95.9">GND</text>
<text x="138.9" y="98.4">VIN</text>
<text x="156.7" y="98.4">3.3v</text>
</g>
</svg>
